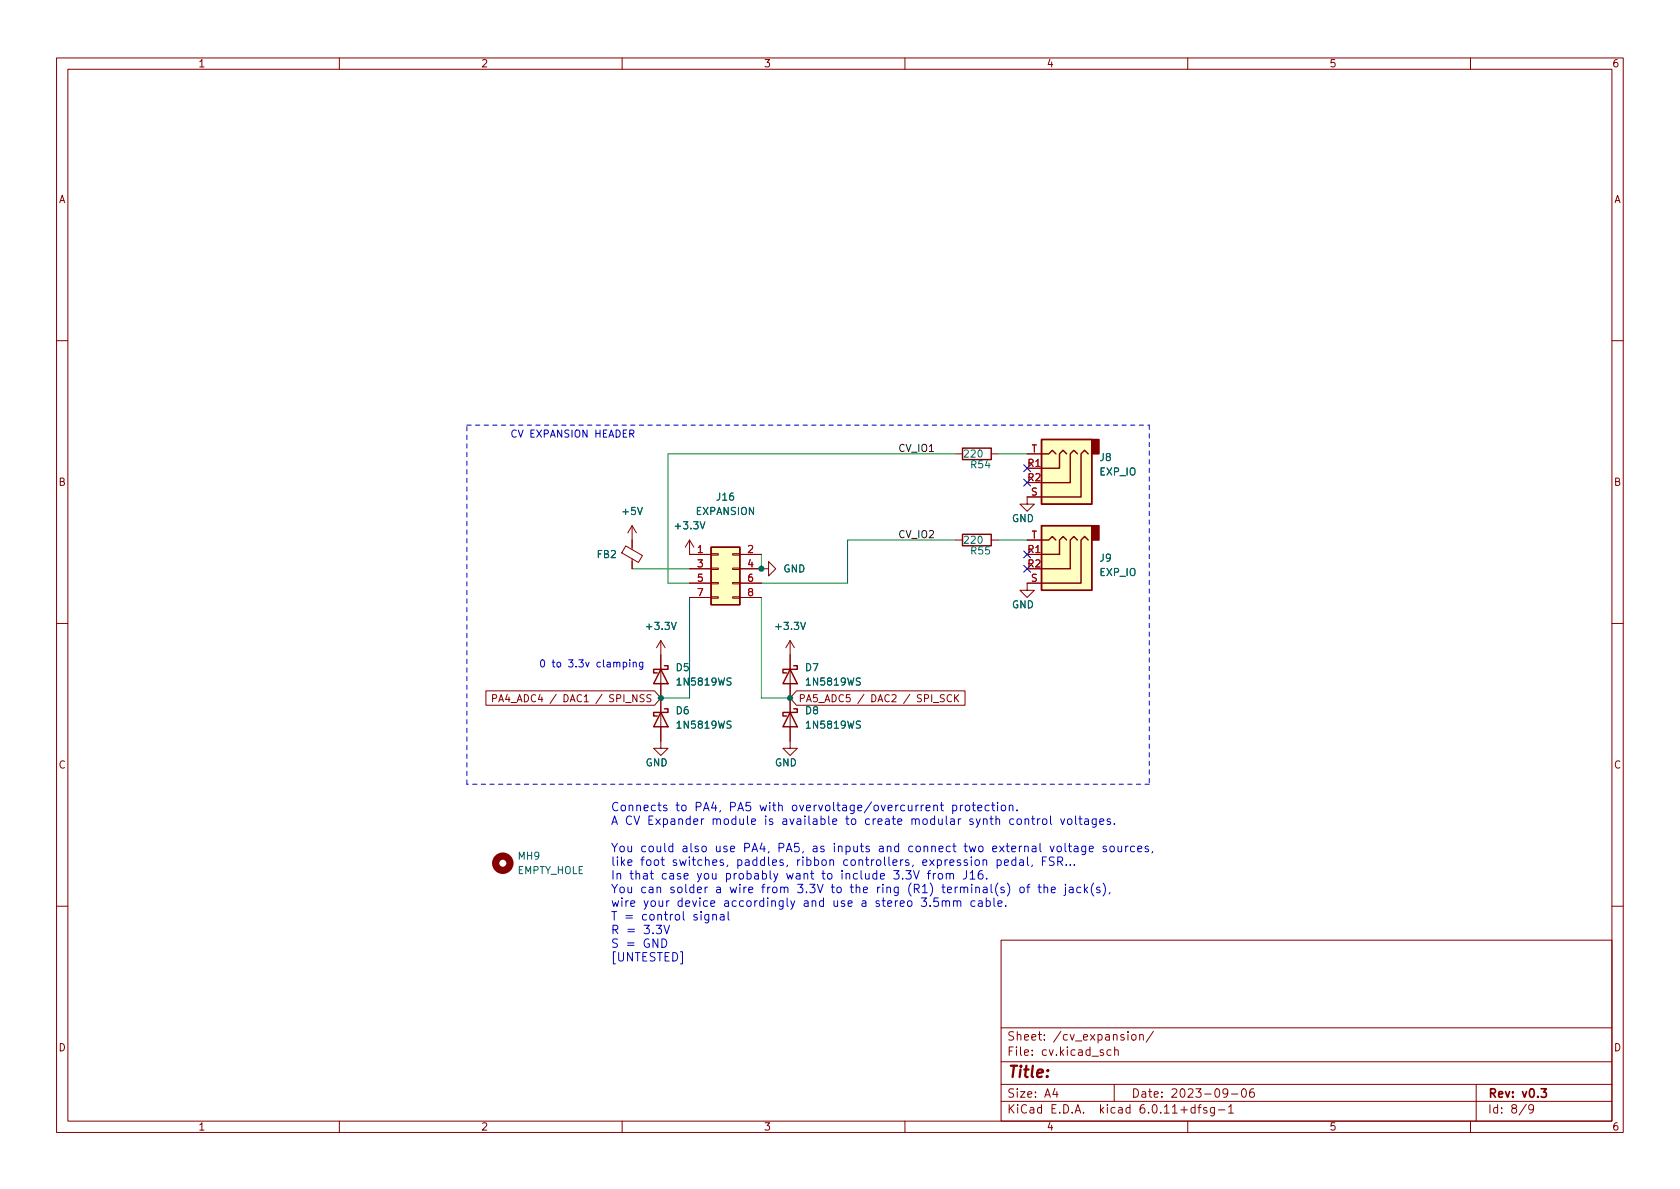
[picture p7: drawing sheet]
<svg xmlns="http://www.w3.org/2000/svg" width="297mm" height="210mm" viewBox="0 0 297 210" stroke-linecap="round" stroke-linejoin="round" font-family="sans-serif">
<g fill="none" stroke="#840000" stroke-width=".18">
<path d="M10 10.2h277v190.1h-277zM12 12.2h273v186.1h-273zM60 10.2v2M110 10.2v2M160 10.2v2M210 10.2v2M260 10.2v2M10 60.2h2M285 60.2h2M110.6 96.5l3 1.7-.7 1.3-3-1.7zM111.8 93l-.8 1.2M111.8 93v4.1"/>
<path d="M111.8 98.8v1.8M111.8 93l.7 1.2M121.9 95.5l-.7 1.3M121.9 95.5v2.5h3.8M121.9 95.5l.8 1.3M125.7 97.9h1.3v.3h-1.3zM129.5 97.9h1.3v.3h-1.3zM130.8 98h3.8M168.9 80.3h1.3M168.9 95.5h1.3M175.3 80.3h1.2M175.3 95.5h1.2"/>
<path d="M181.6 80.3h2.5M181.6 98h2.5M181.6 95.5h2.5M181.6 82.8h2.5M184.1 87.9h-2.5v1.2h1.3l-1.3 1.3-1.3-1.3h1.3M10 110.2h2M116.8 113.3v19h1.3l-1.3 1.3-1.2-1.3h1.2M116.8 113.3l-.7 1.2M116.8 113.3l.8 1.2M121.9 100.6h3.8M121.9 103.1h3.8M121.9 105.7h3.8"/>
<path d="M125.7 105.5h1.3v.3h-1.3zM125.7 103h1.3v.2h-1.3zM125.7 100.5h1.3v.2h-1.3zM129.5 105.5h1.3v.3h-1.3zM129.5 103h1.3v.2h-1.3zM129.5 100.5h1.3v.2h-1.3zM130.8 100.6h5.1v-1.3l1.3 1.3-1.3 1.2v-1.2M130.8 103.1h3.8M130.8 105.7h3.8M139.7 113.3v19h1.3l-1.3 1.3-1.3-1.3h1.3M139.7 113.3l-.8 1.2M139.7 113.3l.8 1.2"/>
<path d="M184.1 103.1h-2.5v1.3h1.3l-1.3 1.3-1.3-1.3h1.3M285 110.2h2M85.9 122.2h29.8l1.1 1.2-1.1 1.3h-29.8zM140.8 122.2h29.8v2.5h-29.8l-1.1-1.3zM10 160.2h2M177 166.3h108v32h-108zM285 160.2h2M60 198.3v2M110 198.3v2M160 198.3v2M177 194.8h108M177 191.8h108"/>
<path d="M177 187.8h108M177 181.8h108M182.5 186.5v.1M182.5 185.7v.1M184.6 183.8v.1M184.6 183v.1M197 191.8v3M197.1 185.8l.2-.2 .3 .1 .1 .9M197.1 185.1v1.5M201.5 183.1l.2-.2 .4 .1v.9M201.5 182.9v1M203.9 182.4l-1.3 1.9"/>
<path d="M210 198.3v2M215.4 196.3h1.2M217.2 195.8l.4-.5v1.5M217.2 196.8h.9M217.7 193.5h1.2M219.7 192.6l.2-.1a.81 .81 0 0 1 .5 .7 .81 .81 0 0 1-.3 .8h-.1a.81 .81 0 0 1-.6-.6 .81 .81 0 0 1 .3-.8zM221.6 192.5a.59 .59 0 0 0-.7 .7v.5l.2 .3h.4l.2-.1 .1-.5-.2-.2-.4-.1-.3 .3M260 198.3v2M261 191.8v6.5M271.2 196l-.3 .3h-.3l-.3-.3 .1-.6 .5-.1 .2 .2a.99 .99 0 0 1-.4 1.3h-.3"/>
</g>
<g fill="none" stroke="#840000" stroke-width=".25">
<path d="M170.2 79.2h5.1v2.1h-5.1zM184.1 77.7h8.9v11.4h-8.9zM125.7 96.8h5.1v10.1h-5.1zM170.2 94.5h5.1v2h-5.1zM184.1 93h8.9v11.4h-8.9zM184.1 95.5h1.3l.7-.6 .6 .6M184.1 80.3h1.3l.7-.7 .6 .7M188.6 95.5l-.6-.6-.7 .6v2.5h-3.2M188.6 80.3l-.6-.7-.7 .7v2.5h-3.2M190.5 95.5l-.6-.6-.7 .6v5.1h-5.1M190.5 80.3l-.6-.7-.7 .7v5h-5.1M192.4 95.5l-.6-.6-.7 .6v7.6h-7"/>
<path d="M192.4 80.3l-.6-.7-.7 .7v7.6h-7M116.8 118.4l1.3 2.5h-2.5zM117.5 117.7h.6v.7h-2.5v.6h.6M139.7 118.4l1.3 2.5h-2.6zM140.3 117.7h.7v.7h-2.6v.6h.7M116.8 126l1.3 2.5h-2.5zM117.5 125.3h.6v.7h-2.5v.6h.6M139.7 126l1.3 2.5h-2.6zM140.3 125.3h.7v.7h-2.6v.6h.7"/>
</g>
<path d="M112.7 89.7l.5 1.3 .4-1.3M123.8 92.3l.4 1.2 .4-1.2M118.7 110l.4 1.3 .5-1.3M129.3 119.9h-.5l-.3 .2 .2 .3 .5 .3v.3l-.2 .2-.5-.1M141.6 110l.4 1.3 .4-1.3M152.1 119.9h-.5l-.2 .2 .1 .3 .6 .3v.3l-.2 .2-.5-.1M129.3 127.6l-.5-.1-.3 .2 .2 .3 .5 .3v.4l-.2 .1-.5-.1M152.1 127.6l-.5-.1-.2 .2 .1 .3 .6 .3v.4l-.2 .1-.5-.1" fill="none" stroke="#006464" stroke-width=".18"/>
<g fill="#ffffc2" stroke="#ffffc2" stroke-width=".18">
<path d="M125.7 96.8h5.1v10.1h-5.1z"/>
<path d="M184.1 93h8.9v11.4h-8.9z"/>
<path d="M184.1 77.7h8.9v11.4h-8.9z"/>
</g>
<g fill="#840000" stroke="#840000" stroke-width=".25">
<path d="M193 93h1.3v2.5h-1.3z"/>
<path d="M193 77.7h1.3v2.6h-1.3z"/>
</g>
<circle cx="88.9" cy="152.6" r="1.27" fill="none" stroke="#840000" stroke-width="1.3"/>
<g fill="none" stroke="#0000c2" stroke-width=".18">
<path d="M113.7 117.1v1l-.3 .3-.3-.1M113.7 117.2l-.4-.1-.3 .2 .2 .6h.5M111 152.5l.7-.1v-.3l-.5-.1-.2 .3 .1 .7h.6M115 154.5h.5M115.2 154v1.2l.3 .3M116.9 152h.6M117.1 151.5v1.3l.4 .2M117.9 142.5l-.4-.1-.2 .2 .1 .2 .5 .2v.3h-.6M119 149.7l-.5-.1-.3 .3v.4l.2 .3h.6M119 149.1v1.5M124.5 144.8l-.3 .1-.2 .2M125.1 156.9h-.3l-.1 .3"/>
<path d="M128.7 153l-.2 .3M137.5 154.5l-.5 1.3-.2 .2M139.2 153l-.1 .3M139.8 159.3l.4 1M140.5 159.3l-.5 1.3-.2 .2M147 156.9h.5M147.2 145.3l.8-.1-.1-.3-.4-.1-.3 .2 .1 .7h.6M147.5 149.1v.2M147.5 149.6v1M148.9 154v.1M148.9 154.5v1M150.3 156.9h.6"/>
<path d="M150.5 156.4v1.3l.4 .2M153.7 144.9l-.4-.1-.3 .3v.4l.2 .2h.5M155.2 156.9v1M155.5 159.4l-.4-.1-.2 .2 .1 .2 .5 .2v.3h-.6M155.5 149.7h.6l.1 .9M155.6 156.9h-.3l-.1 .3M156.2 150l-.5 .1a.29 .29 0 0 0-.3 .2 .29 .29 0 0 0 .3 .3h.5M158 154h1l-.5 .5 .4 .2v.6l-.2 .2h-.5l-.2-.2M160.7 152.1l-.4-.1-.2 .3 .1 .2 .5 .1v.4h-.6M161.1 156.2a1.72 1.72 0 0 0 0 2.2M161.2 144.9l.3-.1 .3 .1 .1 .9M161.2 144.8v1"/>
<path d="M161.4 149.7l-.4-.1-.3 .3v.4l.1 .3h.6M161.5 153l-.2 .3M162.9 158.8h.9l-.5 .6 .4 .1v.6l-.2 .2h-.4l-.2-.2M163.3 142.4l-.3 .1-.1 .2M163.7 142.9l.8-.2-.1-.2-.4-.1-.3 .2 .1 .7h.6M164 154.5h.5M164.5 154l-.3 .2v1.3M165.1 142.5l.2-.1 .4 .1v.9M165.1 142.4v1M166.2 142.4h.6M166.5 141.9v1.3l.3 .2M166.5 156.9h.6"/>
<path d="M166.7 156.4v1.3l.4 .2M170.5 149.6h.5M170.7 149.1v1.3l.3 .2M170.9 154v1a.48 .48 0 0 1-.6 .5M172 144.9l-.3-.1-.2 .2v.2l.5 .2v.3h-.5M172.4 159.4l-.4-.1-.3 .3v.4l.1 .2h.6M173.8 152.2l.2-.2 .4 .1 .1 .9M175.5 150.1l.7-.1v-.3l-.5-.1-.2 .2 .1 .8h.6M176.3 152.1l.4-.1 .3 .3v.5l-.1 .2h-.6M176.3 152v1.5M178.1 156.2a1.72 1.72 0 0 1 0 2.2M179.2 144.9l-.4-.1-.3 .3v.4l.2 .2h.5"/>
<path d="M179.8 143.2v.2M180.4 157l.2-.1 .4 .1 .1 .6-.1 .2-.4 .1-.2-.2zM184.3 152.3h.5M185 151.5h-.7v1.5M185.7 149.6l.3 1 .4-1M187.5 144.8l.4 1 .3-1M189.1 156.9h.6v1M189.7 157.2l-.5 .1a.29 .29 0 0 0-.2 .3 .29 .29 0 0 0 .2 .3l.5-.1M195.6 149.7l-.4-.1-.2 .2 .1 .3 .5 .1v.4h-.6M120.8 161.2v1.3l.2 .2M128.7 161.2v1.3l.3 .2"/>
</g>
<path d="M82.5 75.2h120.7M203.2 75.2v63.5M82.5 138.7v-63.5M203.2 138.7h-120.7" fill="none" stroke="#0000c2" stroke-width=".18" stroke-dasharray=".8 .8"/>
<path d="M134.6 98v2.6M168.9 95.5h-19v7.6h-15.3M168.9 80.3h-50.8v22.8h3.8M176.5 95.5h5.1M176.5 80.3h5.1M111.8 100.6h10.1M121.9 105.7v17.7h-5.1M134.6 105.7v17.7h5.1" fill="none" stroke="#009600" stroke-width=".18"/>
<path d="M181 100l1.2 1.2M181 84.7l1.2 1.2M181 82.2l1.2 1.2M181 97.4l1.2 1.2M182.2 100l-1.2 1.2M182.2 84.7l-1.2 1.2M182.2 82.2l-1.2 1.2M182.2 97.4l-1.2 1.2" fill="none" stroke="#000084" stroke-width=".18"/>
<g fill="#009600" stroke="#009600" stroke-width=".18">
<circle cx="134.6" cy="100.6" r=".46"/>
<circle cx="139.7" cy="123.4" r=".46"/>
<circle cx="116.8" cy="123.4" r=".46"/>
</g>
<text font-size="2.8" fill="#840000" x="178" y="191.2">Title:</text>
<g font-size="2.1" fill="#0000c2">
<text x="107.9" y="143.5">Connects</text>
<text x="119.5" y="143.5">to</text>
<text x="123" y="143.5">PA4,</text>
<text x="129.2" y="143.5">PA5</text>
<text x="134.7" y="143.5">with</text>
<text x="140.5" y="143.5">overvoltage/overcurrent</text>
<text x="168.9" y="143.5">protection.</text>
<text x="107.9" y="145.9">A CV Expander</text>
<text x="126.1" y="145.9">module</text>
<text x="135.6" y="145.9">is</text>
<text x="138.8" y="145.9">available</text>
<text x="150.2" y="145.9">to</text>
<text x="153.7" y="145.9">create</text>
<text x="162" y="145.9">modular</text>
<text x="172.5" y="145.9">synth</text>
<text x="179.7" y="145.9">control</text>
<text x="188.9" y="145.9">voltages.</text>
<text x="107.9" y="150.7">You</text>
<text x="107.9" y="153.1">like</text>
<text x="107.9" y="155.5">In</text>
<text x="111.3" y="155.5">that</text>
<text x="113.2" y="150.7">could</text>
<text x="113.2" y="153.1">foot</text>
<text x="117" y="155.5">case</text>
<text x="119" y="153.1">switches,</text>
<text x="120.7" y="150.7">also</text>
<text x="123.5" y="155.5">you</text>
<text x="126.7" y="150.7">use</text>
<text x="128.6" y="155.5">probably</text>
<text x="130.5" y="153.1">paddles,</text>
<text x="131.8" y="150.7">PA4,</text>
<text x="138.1" y="150.7">PA5,</text>
<text x="139.6" y="155.5">want</text>
<text x="141.2" y="153.1">ribbon</text>
<text x="144.3" y="150.7">as</text>
<text x="146" y="155.5">to</text>
<text x="148.2" y="150.7">inputs</text>
<text x="149.5" y="155.5">include</text>
<text x="149.6" y="153.1">controllers,</text>
<text x="156.3" y="150.7">and</text>
<text x="159" y="155.5">3.3V</text>
<text x="161.7" y="150.7">connect</text>
<text x="163.7" y="153.1">expression</text>
<text x="165.1" y="155.5">from</text>
<text x="171.5" y="155.5">J16.</text>
<text x="171.8" y="150.7">two</text>
<text x="176.8" y="150.7">external</text>
<text x="176.9" y="153.1">pedal,</text>
<text x="185.1" y="153.1">FSR...</text>
<text x="187.2" y="150.7">voltage</text>
<text x="196.6" y="150.7">sources,</text>
<text x="107.9" y="157.9">You</text>
<text x="107.9" y="160.4">wire</text>
<text x="113.2" y="157.9">can</text>
<text x="113.7" y="160.4">your</text>
<text x="118.5" y="157.9">solder</text>
<text x="119.8" y="160.4">device</text>
<text x="126.8" y="157.9">a</text>
<text x="128.2" y="160.4">accordingly</text>
<text x="129.4" y="157.9">wire</text>
<text x="135.2" y="157.9">from</text>
<text x="141.7" y="157.9">3.3V</text>
<text x="142.4" y="160.4">and</text>
<text x="147.8" y="160.4">use</text>
<text x="147.8" y="157.9">to</text>
<text x="151.3" y="157.9">the</text>
<text x="152.9" y="160.4">a</text>
<text x="155.6" y="160.4">stereo</text>
<text x="156.1" y="157.9">ring</text>
<text x="161.8" y="157.9">(R1)</text>
<text x="163.8" y="160.4">3.5mm</text>
<text x="168" y="157.9">terminal(s)</text>
<text x="172.7" y="160.4">cable.</text>
<text x="181.8" y="157.9">of</text>
<text x="185.3" y="157.9">the</text>
<text x="190.1" y="157.9">jack(s),</text>
<text x="107.9" y="162.8">T =</text>
<text x="107.9" y="165.2">R =</text>
<text x="107.9" y="167.6">S =</text>
<text x="113.5" y="162.8">control</text>
<text x="113.8" y="167.6">GND</text>
<text x="113.9" y="165.2">3.3V</text>
<text x="122.8" y="162.8">signal</text>
<text x="107.9" y="170">[UNTESTED]</text>
</g>
<g font-size="2.1" fill="#840000">
<text x="178" y="184.5">Sheet:</text>
<text x="186.2" y="184.5">/cv_expansion/</text>
<text x="178" y="187.2">File:</text>
<text x="184.4" y="187.2">cv.kicad_sch</text>
<text x="178" y="197.4">KiCad</text>
<text x="178" y="194.6">Size:</text>
<text x="184.7" y="194.6">A4</text>
<text x="185.7" y="197.4">E.D.A.</text>
<text x="194.6" y="197.4">kicad</text>
<text x="200" y="194.6">Date:</text>
<text x="201.8" y="197.4">6.0.11+dfsg-1</text>
<text x="207" y="194.6">2023-09-06</text>
<text x="263" y="194.6">Rev:</text>
<text x="263" y="197.4">Id:</text>
<text x="267.1" y="197.4">8/9</text>
<text x="269.1" y="194.6">v0.3</text>
</g>
<g font-size="1.8" fill="#840000">
<text x="35" y="12.3">1</text>
<text x="85" y="12.3">2</text>
<text x="135" y="12.3">3</text>
<text x="185" y="12.3">4</text>
<text x="235" y="12.3">5</text>
<text x="285" y="12.3">6</text>
<text x="10.4" y="36.3">A</text>
<text x="285.4" y="36.3">A</text>
<text x="10.3" y="86.3">B</text>
<text x="285.3" y="86.3">B</text>
<text x="86.7" y="124.6">PA4_ADC4</text>
<text x="97.2" y="124.6">/</text>
<text x="99.7" y="124.6">DAC1</text>
<text x="105.6" y="124.6">/</text>
<text x="108.1" y="124.6">SPI_NSS</text>
<text x="141.1" y="124.6">PA5_ADC5</text>
<text x="151.6" y="124.6">/</text>
<text x="154.1" y="124.6">DAC2</text>
<text x="160" y="124.6">/</text>
<text x="162.5" y="124.6">SPI_SCK</text>
<text x="10.3" y="136.3">C</text>
<text x="285.3" y="136.3">C</text>
<text x="10.3" y="186.3">D</text>
<text x="285.3" y="186.3">D</text>
<text x="35" y="200.3">1</text>
<text x="85" y="200.3">2</text>
<text x="135" y="200.3">3</text>
<text x="185" y="200.3">4</text>
<text x="235" y="200.3">5</text>
<text x="285" y="200.3">6</text>
</g>
<g font-size="1.8" fill="#0000c2">
<text x="90.2" y="77.4">CV EXPANSION</text>
<text x="105.3" y="77.4">HEADER</text>
<text x="95.2" y="118">0</text>
<text x="97.6" y="118">to</text>
<text x="100.6" y="118">3.3v</text>
<text x="105.7" y="118">clamping</text>
</g>
<g font-size="1.8" fill="#0f0f0f">
<text x="158.7" y="79.9">CV_IO1</text>
<text x="158.7" y="95.1">CV_IO2</text>
</g>
<g font-size="1.8" fill="#006464">
<text x="170.2" y="81.3">220</text>
<text x="171.5" y="83.2">R54</text>
<text x="194.3" y="81.9">J8</text>
<text x="126.5" y="88.9">J16</text>
<text x="194.3" y="84.5">EXP_IO</text>
<text x="109.7" y="91.4">+5V</text>
<text x="119" y="94">+3.3V</text>
<text x="122.9" y="91.4">EXPANSION</text>
<text x="178.9" y="92.7">GND</text>
<text x="105.4" y="99.1">FB2</text>
<text x="138.4" y="101.6">GND</text>
<text x="170.2" y="96.5">220</text>
<text x="171.5" y="98.4">R55</text>
<text x="194.3" y="99.7">J9</text>
<text x="178.9" y="108">GND</text>
<text x="194.3" y="102.2">EXP_IO</text>
<text x="113.9" y="111.8">+3.3V</text>
<text x="136.8" y="111.8">+3.3V</text>
<text x="119.4" y="119.1">D5</text>
<text x="142.2" y="119.1">D7</text>
<text x="119.4" y="121.6">1N5819WS</text>
<text x="142.2" y="121.6">1N5819WS</text>
<text x="119.4" y="126.7">D6</text>
<text x="119.4" y="129.2">1N5819WS</text>
<text x="142.2" y="126.7">D8</text>
<text x="142.2" y="129.2">1N5819WS</text>
<text x="114.1" y="135.9">GND</text>
<text x="136.9" y="135.9">GND</text>
<text x="91.4" y="152.4">MH9</text>
<text x="91.4" y="154.9">EMPTY_HOLE</text>
</g>
<g font-size="1.8" fill="#a90000">
<text x="181.6" y="82.5">R1</text>
<text x="182.3" y="80">T</text>
<text x="181.6" y="85.1">R2</text>
<text x="182.2" y="87.6">S</text>
<text x="182.3" y="95.2">T</text>
<text x="123.1" y="97.8">1</text>
<text x="123.1" y="100.3">3</text>
<text x="132" y="97.8">2</text>
<text x="132" y="100.3">4</text>
<text x="181.6" y="97.8">R1</text>
<text x="181.6" y="100.3">R2</text>
<text x="123.1" y="102.9">5</text>
<text x="123.1" y="105.4">7</text>
<text x="132" y="102.9">6</text>
<text x="132" y="105.4">8</text>
<text x="182.2" y="102.9">S</text>
</g>
</svg>
